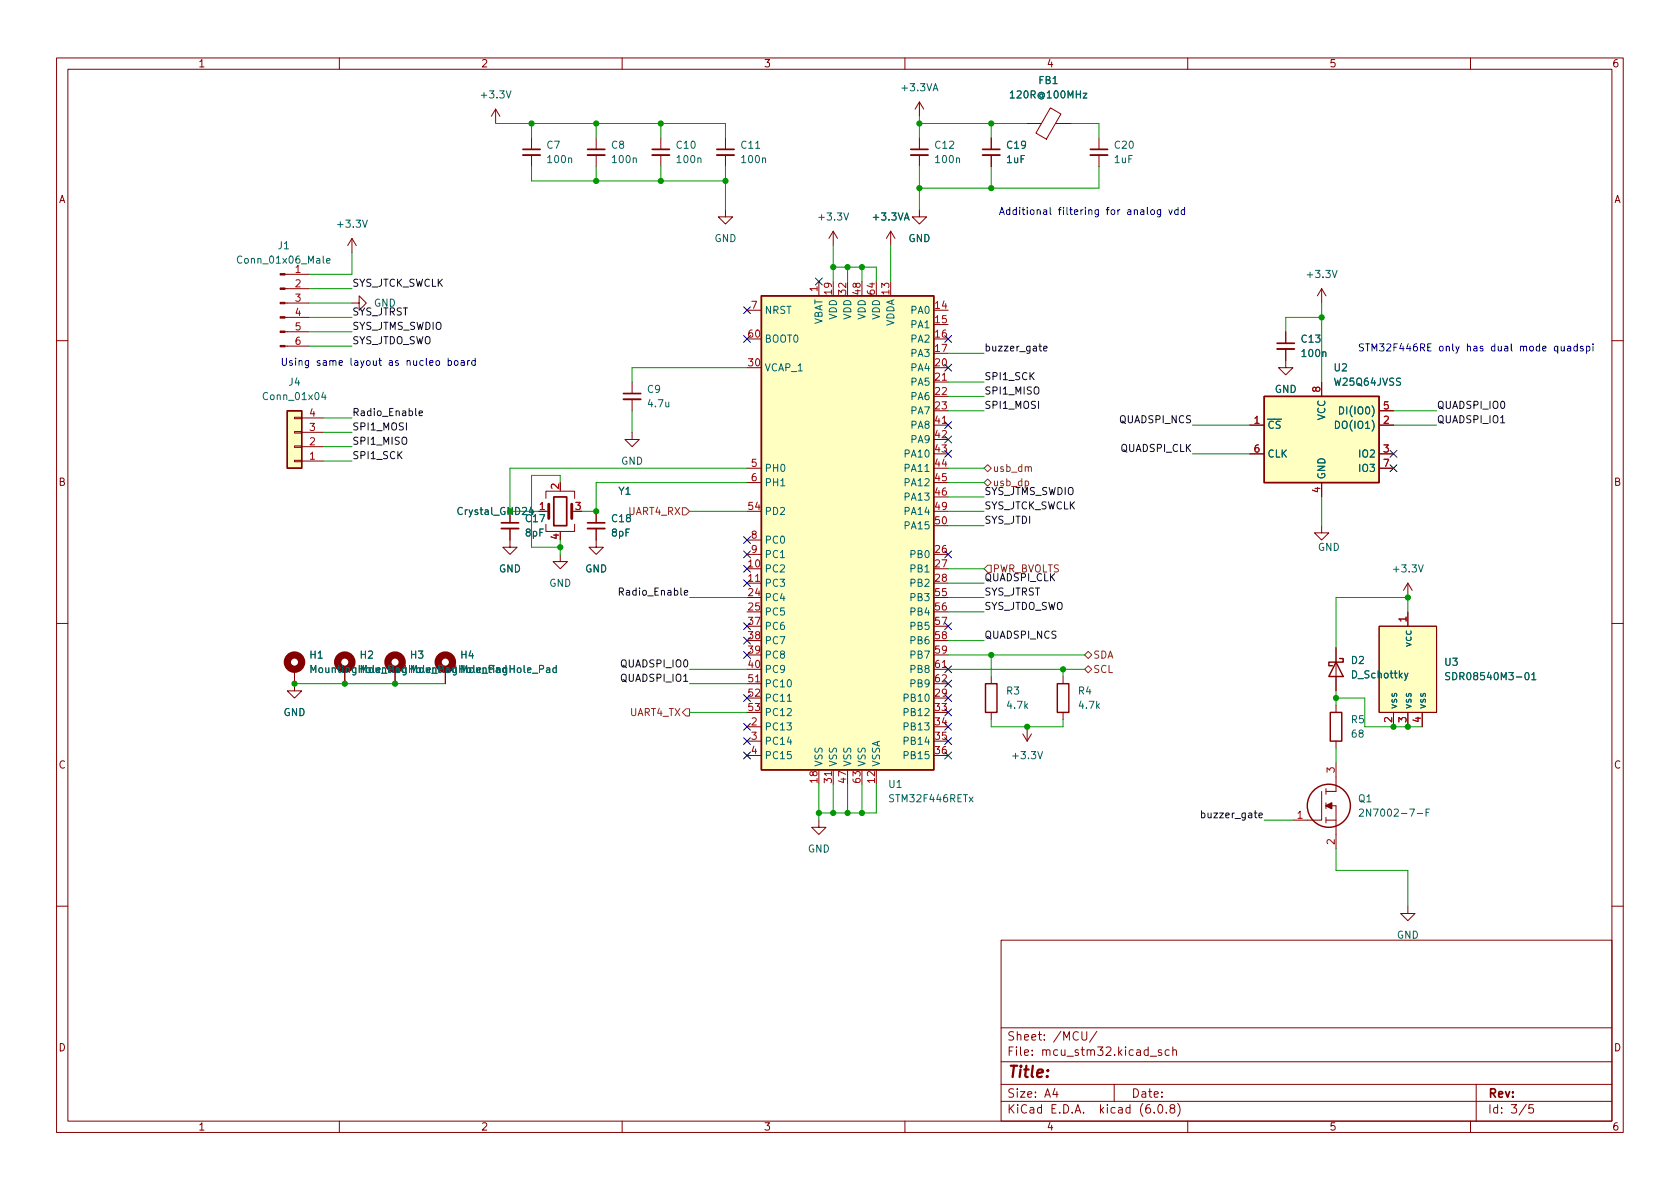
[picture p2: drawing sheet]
<svg xmlns="http://www.w3.org/2000/svg" width="297mm" height="210mm" viewBox="0 0 297 210" stroke-linecap="round" stroke-linejoin="round" font-family="sans-serif">
<g fill="none" stroke="#840000" stroke-width=".18">
<path d="M10 10.2h277v190.1h-277zM12 12.2h273v186.1h-273zM60 10.2v2M87.6 19.3l-.7 1.3M87.6 19.3v2.5M87.6 19.3l.8 1.3M110 10.2v2M160 10.2v2M162.6 18v2.6M162.6 18l-.8 1.3M162.6 18l.7 1.3M185.7 19.1l1.9 1.1-2.6 4.4-1.8-1.1z"/>
<path d="M210 10.2v2M260 10.2v2M94 24.4v2M94 27.4v2.1M105.4 24.4v2M105.4 27.4v2.1M116.8 24.4v2M116.8 27.4v2.1M128.3 37.1v1.2h1.2l-1.2 1.3-1.3-1.3h1.3M128.3 24.4v2M128.3 27.4v2.1M162.6 37.1v1.2h1.2l-1.2 1.3-1.3-1.3h1.3"/>
<path d="M162.6 24.4v2M162.6 27.4v2.1M175.3 24.4v2M175.3 27.4v2.1M181.6 21.8h2.5M186.6 21.8h2.6M194.3 24.4v2M194.3 27.4v2.1M50.4 58.7h4.2M50.4 56.1h4.2M50.4 53.6h4.2M50.4 51h4.2"/>
<path d="M50.4 48.5h4.2M62.2 53.6h1.3v-1.3l1.3 1.3-1.3 1.3v-1.3M62.2 42.2l-.7 1.2M62.2 42.2v2.5M62.2 42.2l.8 1.2M132.1 54.9h2.5M144.8 49.8v2.5M147.3 40.9v2.5M147.3 40.9l-.7 1.3M147.3 40.9l.8 1.3M157.5 40.9l-.8 1.3M157.5 40.9v2.5"/>
<path d="M157.5 40.9l.7 1.3M227.3 58.7v2M233.7 51l-.8 1.3M233.7 51v2.6M233.7 51l.7 1.3M10 60.2h2M50.4 61.2h4.2M52.1 73.8h1.2v.2h-1.2zM52.1 76.3h1.2v.3h-1.2zM52.1 78.9h1.2v.2h-1.2zM53.3 79h3.8M53.3 76.4h3.8"/>
<path d="M53.3 73.9h3.8M111.8 76.4v1.3h1.2l-1.2 1.3-1.3-1.3h1.3M111.8 67.6v2M111.8 70.6v2M165.1 67.6h2.5M165.1 75.2h2.5M221 75.2h2.5M227.3 61.7v3.3h1.3l-1.3 1.3-1.2-1.3h1.2M233.7 67.6v2.5M243.8 75.2h2.6M243.8 72.6h2.6M285 60.2h2"/>
<path d="M52.1 81.4h1.2v.3h-1.2zM53.3 81.5h3.8M90.2 93.5v3.3h1.2l-1.2 1.2-1.3-1.2h1.3M90.2 90.4v2.1M96.5 92.7v1.3h5.1v-1.3M96.5 88.1v-1.2h5.1v1.2M96.5 90.4h.5M99.1 98v1.3h1.2l-1.2 1.3-1.3-1.3h1.3M101.1 90.4h.5M105.4 93.5v3.3h1.3l-1.3 1.2-1.3-1.2h1.3M105.4 90.4v2.1M132.1 82.8h2.5"/>
<path d="M132.1 85.3h2.5M132.1 95.5h2.5M132.1 98h2.5M221 80.3h2.5M233.7 93v1.2h1.2l-1.2 1.3-1.3-1.3h1.3M233.7 85.3v2.6M243.8 82.8h2.6M243.8 80.3h2.6M10 110.2h2M52.1 118.4v3.8h1.2l-1.2 1.2-1.3-1.2h1.3M61 118.4v2.5M69.8 118.4v2.5"/>
<path d="M78.7 118.4v2.5M132.1 103.1h2.5M165.1 118.4h2.5M175.3 119.6v1.3M188 119.6v1.3M236.2 114.5v7.7M243.8 110.7h10.2v15.3h-10.2zM248.9 103.1v2.6M248.9 108.2v2.5M248.9 103.1l-.7 1.3M248.9 103.1l.8 1.3M285 110.2h2"/>
<path d="M132.1 128.5h2.5M132.1 131.1h2.5M132.1 133.6h2.5M132.1 120.9h2.5M147.3 136.1v2.6M175.3 126v1.2M180.8 129.8l.8 1.3M181.6 128.5v2.6M182.4 129.8l-.8 1.3M188 126v1.2M233.7 139.9v5.1h-5.1M234.4 139.4v1.1"/>
<path d="M236.2 124.7v1.3M236.2 131.1v1.2M236.2 134.9v5h-1.8M246.4 126v2.5M248.9 126v2.5M251.5 126v2.5M144.8 145v1.3h1.2l-1.2 1.3-1.3-1.3h1.3M234.4 142.5h1.8v7.6M234.4 142v1M234.4 144.5v1M234.4 145h1.8M10 160.2h2"/>
<path d="M177 166.3h108v32h-108zM248.9 160.3v1.2h1.3l-1.3 1.3-1.3-1.3h1.3M285 160.2h2M60 198.3v2M110 198.3v2M160 198.3v2M177 194.8h108M177 191.8h108M177 187.8h108M177 181.8h108M186.5 192.5l-.4 1h1M186.9 193v1"/>
<path d="M191.3 182.4v1.2l.3 .3h.4l.1-.3v-1.2M193.9 182.4l-1.3 1.9M197 191.8v3M203.4 186.8h1.1M204.1 196.7v.1M204.9 195.4l.2-.1a.81 .81 0 0 1 .6 .7 .81 .81 0 0 1-.3 .8h-.2a.81 .81 0 0 1-.6-.6 .81 .81 0 0 1 .3-.8zM205.4 185.7l-.4-.1-.2 .2 .1 .3 .5 .1v.4h-.6M206.2 196.7v.1M206.7 185.7l-.4-.1-.3 .3v.4l.1 .3h.6M207.1 196l-.2-.3v-.2l.2-.2 .5 .1 .1 .2-.1 .2-.6 .2-.1 .3v.4l.2 .1h.5l.1-.3-.1-.4-.2-.1M207.4 185.8l.2-.2 .3 .1 .1 .9M207.4 185.1v1.5"/>
<path d="M208.2 195.1a1.72 1.72 0 0 1 0 2.3M210 198.3v2M260 198.3v2M261 191.8v6.5M269.9 195.3l-1.3 1.9M271.1 195.3h-.7l-.1 .7 .2-.1 .5 .1 .2 .2-.1 .5-.2 .1-.6-.1"/>
</g>
<g fill="#ffffc2" stroke="#ffffc2" stroke-width=".18">
<path d="M243.8 110.7h10.2v15.3h-10.2z"/>
<path d="M134.6 52.3h30.5v83.8h-30.5z"/>
<path d="M223.5 70.1h20.3v15.2h-20.3z"/>
<path d="M50.8 72.6h2.5v10.2h-2.5z"/>
</g>
<g fill="none" stroke="#006464" stroke-width=".18">
<path d="M178.6 16.4l.4-.3v1.2M178.6 17.3h.8M57.8 46.1l.6-.1-.1-.2-.4-.1-.1 .2v.6h.5M57.2 69.3l-.3 .9h.8M57.5 69.8v.9M236.1 74.5a.64 .64 0 0 1 .8 .6 .64 .64 0 0 1-.8 .7zM236.8 71.9a.64 .64 0 0 1 .8 .7 .64 .64 0 0 1-.8 .6zM93.9 89.7l-.3 .9h.8M94.2 90.1v.9M98.4 118.1h-.4l-.3 .2 .2 .6h.5M98.4 117.7v1.2M248.9 119l-.4 1.2-.2 .1"/>
<path d="M256.3 119l-.5-.1-.1 .2v.3l.5 .3 .1 .3-.2 .2-.5-.1M270.8 119.3l.4-.4v1.3M139.2 124h.7M270.8 120.2h.8M240.4 143.2l.4-.1 .3 .3-.8 .9h.8M252.1 143.7h.5M252.7 143.1h-.6v1.2"/>
</g>
<path d="M92.5 27.4h3M103.9 27.4h3M115.3 27.4h3.1M126.7 27.4h3.1M161 27.4h3.1M173.7 27.4h3.1M192.8 27.4h3M110.2 70.6h3.1M225.8 61.7h3.1M88.6 93.5h3.1M103.9 93.5h3" fill="none" stroke="#840000" stroke-width=".33"/>
<path d="M92.5 26.4h3M103.9 26.4h3M115.3 26.4h3.1M126.7 26.4h3.1M161 26.4h3.1M173.7 26.4h3.1M192.8 26.4h3M110.2 69.6h3.1M225.8 60.7h3.1M88.6 92.5h3.1M97.9 87.9h2.3v5.1h-2.3zM103.9 92.5h3" fill="none" stroke="#840000" stroke-width=".3"/>
<g fill="none" stroke="#840000" stroke-width=".25">
<path d="M134.6 52.3h30.5v83.8h-30.5zM50.8 72.6h2.5v10.2h-2.5zM223.5 70.1h20.3v15.2h-20.3zM236.2 117.1l1.3 2.5h-2.6zM236.9 116.5h.6v.6h-2.6v.6h.7M174.2 120.9h2.1v5.1h-2.1zM186.9 120.9h2.1v5.1h-2.1zM235.2 126h2v5.1h-2z"/>
<circle cx="234.9" cy="142.5" r="3.8"/>
</g>
<path d="M234.4 142.5l1.1-.5v1z" fill="#840000" stroke="#840000" stroke-width=".25"/>
<g fill="#840000" stroke="#840000" stroke-width=".18">
<path d="M49.5 61.1h.9v.2h-.9z"/>
<path d="M49.5 58.5h.9v.3h-.9z"/>
<path d="M49.5 56h.9v.3h-.9z"/>
<path d="M49.5 53.5h.9v.2h-.9z"/>
<path d="M49.5 50.9h.9v.3h-.9z"/>
<path d="M49.5 48.4h.9v.2h-.9z"/>
</g>
<path d="M97 89.1v2.6M101.1 89.1v2.6" fill="none" stroke="#840000" stroke-width=".51"/>
<g fill="none" stroke="#840000" stroke-width="1.3">
<circle cx="52.1" cy="117.1" r="1.27"/>
<circle cx="61" cy="117.1" r="1.27"/>
<circle cx="69.8" cy="117.1" r="1.27"/>
<circle cx="78.7" cy="117.1" r="1.27"/>
</g>
<path d="M120.6 89.8h.7l.6 .6-.6 .7h-.7zM174 82.8l.6-.6 .7 .6-.7 .6zM174 85.3l.6-.6 .7 .6-.7 .7zM174.6 99.9h.7v1.3h-.7l-.6-.6zM181.3 85.1h.3l.3 .2-.1 .6h-.5M181.8 82.7l.2-.2 .3 .1 .1 .8M191.8 115.8l.6-.6 .6 .6-.6 .7zM191.8 118.4l.6-.7 .6 .7-.6 .6zM120.6 126l.7-.7h.6v1.3h-.6z" fill="none" stroke="#725600" stroke-width=".18"/>
<path d="M74.1 73.1l.6-.1-.1-.3h-.3l-.2 .1 .1 .6h.4M184.5 61.6l.6-.1v-.2l-.4-.1-.2 .2 .1 .6h.5M109.5 104.6h.6l.1-.2v-.3l-.7-.1v1.2M212.4 143.8h.4l.2 .2-.1 .6h-.5M212.4 143.3v1.3" fill="none" stroke="#0f0f0f" stroke-width=".18"/>
<g fill="none" stroke="#0000c2" stroke-width=".18">
<path d="M202.9 36.7v1.1l.1 .1M203.6 37.2l.3-.1 .2 .2v.4l-.2 .2h-.3l-.1-.2zM205.2 37.1v1l-.2 .3-.3-.1M205.2 37.2l-.4-.1-.2 .2 .1 .6h.5M206.7 37.1l.3 .8 .3-.8M208.3 37.2l-.4-.1-.2 .2 .1 .6h.5M208.3 36.7v1.2M209.4 37.2l-.3-.1-.3 .2 .2 .6h.4M209.4 36.7v1.2M77.2 63.8h.3l.2 .2v.4l-.2 .2-.3-.1-.1-.1zM79.2 63.8h.4l.2 .2-.1 .5h-.5M79.2 63.3v1.3"/>
<path d="M80.4 63.8h.4l.2 .2v.4l-.2 .2-.4-.1-.1-.1zM81.5 63.8h.5l.1 .8M82.1 64.1h-.4l-.2 .2 .2 .3 .4-.1M82.7 63.8v.8M83 63.8l-.3 .2M84 63.8h-.3l-.3 .2 .1 .5h.5M84 63.3v1.3M275.4 61.3l-.3-.1-.3 .3 .1 .5h.5M275.4 61.2v1.3M276 61.2l.1 .8 .3 .1 .2-.2M276.6 61.2v.9M277.2 61.3h.5v.8"/>
<path d="M277.7 61.5l-.4 .1-.2 .2 .2 .3 .4-.1M278.9 61.3l-.4-.1-.2 .3 .1 .5h.5M278.9 60.8v1.3M279.9 61.3l-.3-.1-.2 .2 .1 .2 .4 .1v.3h-.5M280.5 61.3l.4-.1 .2 .3-.1 .5h-.5M280.5 61.2v1.3M281.7 60.8v.1M281.7 61.2v.9"/>
</g>
<g fill="none" stroke="#009600" stroke-width=".18">
<path d="M87.6 21.8h40.7v2.6M94 21.8v2.6M94 29.5v2.5h34.3M105.4 21.8v2.6M105.4 29.5v2.5M116.8 21.8v2.6M116.8 29.5v2.5M128.3 29.5v7.6M162.6 20.6v3.8M162.6 29.5v7.6M162.6 21.8h19M175.3 21.8v2.6"/>
<path d="M175.3 29.5v3.8M189.2 21.8h5.1v2.6M194.3 29.5v3.8h-31.7M54.6 58.7h7.6M54.6 53.6h7.6M54.6 56.1h7.6M54.6 51h7.6M62.2 44.7v3.8h-7.6M147.3 47.2h7.6v2.6M147.3 43.4v6.4M149.9 47.2v2.6M152.4 47.2v2.6"/>
<path d="M157.5 43.4v6.4M233.7 56.1h-6.4v2.6M233.7 53.6v14M54.6 61.2h7.6M57.1 79h5.1M57.1 76.4h5.1M57.1 73.9h5.1M111.8 72.6v3.8M132.1 65h-20.3v2.6M167.6 70.1h6.4M167.6 72.6h6.4M167.6 62.5h6.4"/>
<path d="M167.6 67.6h6.4M210.8 75.2h10.2M246.4 72.6h7.6M246.4 75.2h7.6M57.1 81.5h5.1M99.1 85.3v-1.2h-5.1v12.7h5.1M99.1 95.5v2.5M121.9 90.4h10.2M132.1 85.3h-26.7v5.1h-2.5M132.1 82.8h-41.9v7.6h5M167.6 90.4h6.4M167.6 82.8h6.4"/>
<path d="M167.6 85.3h6.4M167.6 93h6.4M167.6 87.9h6.4M210.8 80.3h10.2M233.7 87.9v5.1M121.9 118.4h10.2M121.9 105.7h10.2M167.6 118.4h24.2M167.6 115.8h24.2M167.6 105.7h6.4M167.6 103.1h6.4M167.6 100.6h6.4"/>
<path d="M167.6 108.2h6.4M167.6 113.3h6.4M175.3 115.8v3.8M188 118.4v1.2M248.9 108.2v-2.5h-12.7v8.8M52.1 120.9h26.6M121.9 120.9h10.2M121.9 126h10.2M144.8 138.7v6.3M147.3 138.7v5.1M149.9 138.7v5.1M152.4 138.7v5.1"/>
<path d="M154.9 138.7v5.1h-10.1M175.3 127.2v1.3h12.7v-1.3M236.2 123.4h5.1v5.1h10.2M236.2 122.2v2.5M236.2 132.3v2.6M223.5 145h5.1M236.2 150.1v3.8h12.7v6.4"/>
</g>
<g fill="none" stroke="#000084" stroke-width=".18">
<path d="M131.5 59.3l1.2 1.2M131.5 54.2l1.2 1.3M132.7 59.3l-1.2 1.2M132.7 54.2l-1.2 1.3M144.2 49.2l1.2 1.2M145.4 49.2l-1.2 1.2M167 59.3l1.2 1.2M168.2 59.3l-1.2 1.2M167 74.6l1.2 1.2M167 77.1l1.2 1.2M167 79.6l1.2 1.3M167 64.4l1.2 1.2"/>
<path d="M168.2 64.4l-1.2 1.2M168.2 77.1l-1.2 1.2M168.2 79.6l-1.2 1.3M168.2 74.6l-1.2 1.2M245.8 79.6l1.2 1.3M247 79.6l-1.2 1.3M131.5 100l1.2 1.2M131.5 94.9l1.2 1.2M131.5 97.4l1.2 1.2M132.7 100l-1.2 1.2M132.7 94.9l-1.2 1.2M132.7 97.4l-1.2 1.2"/>
<path d="M167 97.4l1.2 1.2M168.2 97.4l-1.2 1.2M245.8 82.2l1.2 1.2M247 82.2l-1.2 1.2M131.5 102.5l1.2 1.2M131.5 110.1l1.2 1.2M131.5 112.7l1.2 1.2M131.5 115.2l1.2 1.2M132.7 102.5l-1.2 1.2M132.7 110.1l-1.2 1.2M132.7 112.7l-1.2 1.2M132.7 115.2l-1.2 1.2"/>
<path d="M167 117.7l1.2 1.3M167 110.1l1.2 1.2M168.2 117.7l-1.2 1.3M168.2 110.1l-1.2 1.2M131.5 122.8l1.2 1.2M131.5 127.9l1.2 1.2M131.5 130.4l1.2 1.3M131.5 133l1.2 1.2M132.7 122.8l-1.2 1.2M132.7 127.9l-1.2 1.2M132.7 130.4l-1.2 1.3M132.7 133l-1.2 1.2"/>
<path d="M167 130.4l1.2 1.3M167 133l1.2 1.2M167 120.3l1.2 1.2M167 122.8l1.2 1.2M167 125.4l1.2 1.2M167 127.9l1.2 1.2M168.2 130.4l-1.2 1.3M168.2 133l-1.2 1.2M168.2 120.3l-1.2 1.2M168.2 122.8l-1.2 1.2M168.2 125.4l-1.2 1.2M168.2 127.9l-1.2 1.2"/>
</g>
<g fill="#009600" stroke="#009600" stroke-width=".18">
<circle cx="152.4" cy="143.8" r=".46"/>
<circle cx="181.6" cy="128.5" r=".46"/>
<circle cx="188" cy="118.4" r=".46"/>
<circle cx="147.3" cy="143.8" r=".46"/>
<circle cx="144.8" cy="143.8" r=".46"/>
<circle cx="52.1" cy="120.9" r=".46"/>
<circle cx="61" cy="120.9" r=".46"/>
<circle cx="69.8" cy="120.9" r=".46"/>
<circle cx="149.9" cy="143.8" r=".46"/>
<circle cx="105.4" cy="32" r=".46"/>
<circle cx="128.3" cy="32" r=".46"/>
<circle cx="152.4" cy="47.2" r=".46"/>
<circle cx="147.3" cy="47.2" r=".46"/>
<circle cx="116.8" cy="21.8" r=".46"/>
<circle cx="116.8" cy="32" r=".46"/>
<circle cx="149.9" cy="47.2" r=".46"/>
<circle cx="162.6" cy="21.8" r=".46"/>
<circle cx="105.4" cy="21.8" r=".46"/>
<circle cx="94" cy="21.8" r=".46"/>
<circle cx="175.3" cy="115.8" r=".46"/>
<circle cx="175.3" cy="21.8" r=".46"/>
<circle cx="162.6" cy="33.3" r=".46"/>
<circle cx="175.3" cy="33.3" r=".46"/>
<circle cx="233.7" cy="56.1" r=".46"/>
<circle cx="248.9" cy="105.7" r=".46"/>
<circle cx="246.4" cy="128.5" r=".46"/>
<circle cx="248.9" cy="128.5" r=".46"/>
<circle cx="236.2" cy="123.4" r=".46"/>
<circle cx="99.1" cy="96.8" r=".46"/>
<circle cx="105.4" cy="90.4" r=".46"/>
</g>
<text font-size="2.8" fill="#840000" x="178" y="190.6">Title:</text>
<g font-size="2.1" fill="#840000">
<text x="178" y="184">Sheet: /MCU/</text>
<text x="178" y="186.7">File: mcu_stm32.kicad_sch</text>
<text x="178" y="196.9">KiCad E.D.A. kicad (6.0.8)</text>
<text x="178" y="194.1">Size: A4</text>
<text x="200" y="194.1">Date:</text>
<text x="263" y="194.1">Rev:</text>
<text x="263" y="196.9">Id: 3/5</text>
</g>
<g font-size="1.8" fill="#840000">
<text x="35" y="11.9">1</text>
<text x="85" y="11.9">2</text>
<text x="135" y="11.9">3</text>
<text x="185" y="11.9">4</text>
<text x="235" y="11.9">5</text>
<text x="285" y="11.9">6</text>
<text x="10.3" y="35.9">A</text>
<text x="285.3" y="35.9">A</text>
<text x="10.3" y="85.9">B</text>
<text x="285.3" y="85.9">B</text>
<text x="10.3" y="135.9">C</text>
<text x="285.3" y="135.9">C</text>
<text x="10.3" y="185.9">D</text>
<text x="285.3" y="185.9">D</text>
<text x="35" y="199.9">1</text>
<text x="85" y="199.9">2</text>
<text x="135" y="199.9">3</text>
<text x="185" y="199.9">4</text>
<text x="235" y="199.9">5</text>
<text x="285" y="199.9">6</text>
</g>
<g font-size="1.8" fill="#006464">
<text x="85.3" y="17.4">+3.3V</text>
<text x="159.6" y="16.1">+3.3VA</text>
<text x="179.1" y="17.4">120R@100MHz</text>
<text x="183.7" y="14.9">FB1</text>
<text x="96.7" y="26.3">C7</text>
<text x="97" y="28.8">100n</text>
<text x="108.1" y="26.3">C8</text>
<text x="108.4" y="28.8">100n</text>
<text x="119.7" y="26.3">C10</text>
<text x="119.8" y="28.8">100n</text>
<text x="131.1" y="26.3">C11</text>
<text x="131.3" y="28.8">100n</text>
<text x="165.4" y="26.3">C12</text>
<text x="165.6" y="28.8">100n</text>
<text x="178" y="28.8">1uF</text>
<text x="178.1" y="26.3">C19</text>
<text x="197.1" y="28.8">1uF</text>
<text x="197.2" y="26.3">C20</text>
<text x="59.9" y="40.3">+3.3V</text>
<text x="145" y="39">+3.3V</text>
<text x="154.5" y="39">+3.3VA</text>
<text x="42.5" y="46.6">Conn_01x06_Male</text>
<text x="49.2" y="44.1">J1</text>
<text x="126.3" y="42.8">GND</text>
<text x="160.6" y="42.8">GND</text>
<text x="231.3" y="49.1">+3.3V</text>
<text x="135.1" y="55.5">NRST</text>
<text x="145.4" y="57.6" transform="rotate(-90 145.4 57.6)">VBAT</text>
<text x="148" y="56.6" transform="rotate(-90 148 56.6)">VDD</text>
<text x="150.5" y="56.6" transform="rotate(-90 150.5 56.6)">VDD</text>
<text x="153" y="56.6" transform="rotate(-90 153 56.6)">VDD</text>
<text x="155.6" y="56.6" transform="rotate(-90 155.6 56.6)">VDD</text>
<text x="158.1" y="57.8" transform="rotate(-90 158.1 57.8)">VDDA</text>
<text x="161.2" y="55.5">PA0</text>
<text x="161.2" y="58">PA1</text>
<text x="135.1" y="65.7">VCAP_1</text>
<text x="135.1" y="60.6">BOOT0</text>
<text x="161.2" y="60.6">PA2</text>
<text x="161.2" y="63.1">PA3</text>
<text x="161.2" y="65.7">PA4</text>
<text x="230.2" y="60.6">C13</text>
<text x="230.3" y="63.1">100n</text>
<text x="235.9" y="65.7">U2</text>
<text x="46.9" y="70.7">Conn_01x04</text>
<text x="51.1" y="68.2">J4</text>
<text x="114.5" y="69.5">C9</text>
<text x="161.2" y="68.2">PA5</text>
<text x="161.2" y="70.7">PA6</text>
<text x="225.4" y="69.5">GND</text>
<text x="236.1" y="68.2">W25Q64JVSS</text>
<text x="114.7" y="72">4.7u</text>
<text x="161.2" y="73.3">PA7</text>
<text x="161.2" y="75.8">PA8</text>
<text x="224" y="75.8">~{CS}</text>
<text x="234.3" y="74.3" transform="rotate(-90 234.3 74.3)">VCC</text>
<text x="236.6" y="75.8">DO(IO1)</text>
<text x="237.5" y="73.3">DI(IO0)</text>
<text x="109.8" y="82.2">GND</text>
<text x="135.1" y="83.4">PH0</text>
<text x="160.2" y="80.9">PA10</text>
<text x="160.2" y="83.4">PA11</text>
<text x="161.2" y="78.4">PA9</text>
<text x="224" y="80.9">CLK</text>
<text x="240.5" y="80.9">IO2</text>
<text x="240.5" y="83.4">IO3</text>
<text x="109.4" y="87.5">Y1</text>
<text x="135.1" y="86">PH1</text>
<text x="160.2" y="86">PA12</text>
<text x="160.2" y="88.5">PA13</text>
<text x="234.3" y="84.8" transform="rotate(-90 234.3 84.8)">GND</text>
<text x="92.9" y="94.9">8pF</text>
<text x="93" y="92.3">C17</text>
<text x="108.2" y="94.9">8pF</text>
<text x="108.3" y="92.3">C18</text>
<text x="135.1" y="91.1">PD2</text>
<text x="160.2" y="91.1">PA14</text>
<text x="160.2" y="93.6">PA15</text>
<text x="88.2" y="101.2">GND</text>
<text x="103.4" y="101.2">GND</text>
<text x="135.1" y="101.2">PC2</text>
<text x="135.1" y="96.1">PC0</text>
<text x="135.1" y="98.7">PC1</text>
<text x="161.2" y="98.7">PB0</text>
<text x="161.2" y="101.2">PB1</text>
<text x="233" y="97.4">GND</text>
<text x="246.6" y="101.2">+3.3V</text>
<text x="97.1" y="103.8">GND</text>
<text x="135.1" y="103.8">PC3</text>
<text x="135.1" y="106.3">PC4</text>
<text x="161.2" y="103.8">PB2</text>
<text x="161.2" y="106.3">PB3</text>
<text x="135.1" y="108.8">PC5</text>
<text x="135.1" y="111.4">PC6</text>
<text x="135.1" y="113.9">PC7</text>
<text x="161.2" y="108.8">PB4</text>
<text x="161.2" y="111.4">PB5</text>
<text x="161.2" y="113.9">PB6</text>
<text x="54.8" y="116.5">H1</text>
<text x="55.3" y="119">MountingHole_Pad</text>
<text x="63.7" y="116.5">H2</text>
<text x="64.2" y="119">MountingHole_Pad</text>
<text x="72.6" y="116.5">H3</text>
<text x="73.1" y="119">MountingHole_Pad</text>
<text x="81.5" y="116.5">H4</text>
<text x="82" y="119">MountingHole_Pad</text>
<text x="135.1" y="116.5">PC8</text>
<text x="135.1" y="119">PC9</text>
<text x="161.2" y="116.5">PB7</text>
<text x="161.2" y="119">PB8</text>
<text x="238.9" y="117.4">D2</text>
<text x="239.1" y="119.9">D_Schottky</text>
<text x="249.6" y="114.2" transform="rotate(-90 249.6 114.2)">vcc</text>
<text x="255.5" y="117.7">U3</text>
<text x="135.1" y="121.5">PC10</text>
<text x="135.1" y="124.1">PC11</text>
<text x="160.2" y="124.1">PB10</text>
<text x="161.2" y="121.5">PB9</text>
<text x="178" y="122.8">R3</text>
<text x="178.2" y="125.3">4.7k</text>
<text x="190.7" y="122.8">R4</text>
<text x="190.9" y="125.3">4.7k</text>
<text x="247" y="125.5" transform="rotate(-90 247 125.5)">vss</text>
<text x="249.6" y="125.5" transform="rotate(-90 249.6 125.5)">vss</text>
<text x="252.1" y="125.5" transform="rotate(-90 252.1 125.5)">vss</text>
<text x="256.7" y="120.3">SDR08540M3-01</text>
<text x="50.1" y="126.6">GND</text>
<text x="135.1" y="129.2">PC13</text>
<text x="135.1" y="131.7">PC14</text>
<text x="135.1" y="126.6">PC12</text>
<text x="160.2" y="126.6">PB12</text>
<text x="160.2" y="129.2">PB13</text>
<text x="160.2" y="131.7">PB14</text>
<text x="238.9" y="127.9">R5</text>
<text x="239.1" y="130.4">68</text>
<text x="135.1" y="134.2">PC15</text>
<text x="145.4" y="135.6" transform="rotate(-90 145.4 135.6)">VSS</text>
<text x="148" y="135.6" transform="rotate(-90 148 135.6)">VSS</text>
<text x="150.5" y="135.6" transform="rotate(-90 150.5 135.6)">VSS</text>
<text x="153" y="135.6" transform="rotate(-90 153 135.6)">VSS</text>
<text x="155.6" y="135.6" transform="rotate(-90 155.6 135.6)">VSSA</text>
<text x="160.2" y="134.2">PB15</text>
<text x="179.3" y="134.2">+3.3V</text>
<text x="157.2" y="139.3">U1</text>
<text x="157.5" y="141.9">STM32F446RETx</text>
<text x="240.2" y="141.9">Q1</text>
<text x="241.8" y="144.4">2N7002-7-F</text>
<text x="142.8" y="150.7">GND</text>
<text x="247" y="166">GND</text>
</g>
<g font-size="1.8" fill="#0000c2">
<text x="176.5" y="38">Additional filtering for analog vdd</text>
<text x="49.5" y="64.7">Using same layout as nucleo board</text>
<text x="240" y="62.1">STM32F446RE only has dual mode quadspi</text>
</g>
<g font-size="1.8" fill="#a90000">
<text x="52.2" y="48.3">1</text>
<text x="52.2" y="50.8">2</text>
<text x="52.2" y="53.3">3</text>
<text x="144.5" y="51.5" transform="rotate(-90 144.5 51.5)">1</text>
<text x="147.1" y="52" transform="rotate(-90 147.1 52)">19</text>
<text x="149.6" y="52" transform="rotate(-90 149.6 52)">32</text>
<text x="152.1" y="52" transform="rotate(-90 152.1 52)">48</text>
<text x="154.7" y="52" transform="rotate(-90 154.7 52)">64</text>
<text x="157.2" y="52" transform="rotate(-90 157.2 52)">13</text>
<text x="52.2" y="55.9">4</text>
<text x="52.2" y="58.4">5</text>
<text x="132.4" y="59.7">60</text>
<text x="132.9" y="54.6">7</text>
<text x="165.4" y="54.6">14</text>
<text x="165.4" y="57.1">15</text>
<text x="165.4" y="59.7">16</text>
<text x="52.2" y="61">6</text>
<text x="132.4" y="64.8">30</text>
<text x="165.4" y="62.2">17</text>
<text x="165.4" y="64.8">20</text>
<text x="165.4" y="67.3">21</text>
<text x="165.4" y="69.8">22</text>
<text x="233.4" y="69.3" transform="rotate(-90 233.4 69.3)">8</text>
<text x="54.8" y="76.2">3</text>
<text x="54.8" y="73.7">4</text>
<text x="165.4" y="72.4">23</text>
<text x="165.4" y="74.9">41</text>
<text x="165.4" y="77.5">42</text>
<text x="221.8" y="74.9">1</text>
<text x="244.6" y="74.9">2</text>
<text x="244.6" y="72.4">5</text>
<text x="54.8" y="81.3">1</text>
<text x="54.8" y="78.7">2</text>
<text x="132.9" y="82.5">5</text>
<text x="165.4" y="80">43</text>
<text x="165.4" y="82.5">44</text>
<text x="221.8" y="80">6</text>
<text x="244.6" y="80">3</text>
<text x="244.6" y="82.5">7</text>
<text x="98.8" y="86.5" transform="rotate(-90 98.8 86.5)">2</text>
<text x="132.9" y="85.1">6</text>
<text x="165.4" y="85.1">45</text>
<text x="165.4" y="87.6">46</text>
<text x="233.4" y="87.1" transform="rotate(-90 233.4 87.1)">4</text>
<text x="95.4" y="90.2">1</text>
<text x="98.8" y="95.4" transform="rotate(-90 98.8 95.4)">4</text>
<text x="101.7" y="90.2">3</text>
<text x="132.4" y="90.2">54</text>
<text x="132.9" y="95.2">8</text>
<text x="165.4" y="90.2">49</text>
<text x="165.4" y="92.7">50</text>
<text x="132.4" y="100.3">10</text>
<text x="132.9" y="97.8">9</text>
<text x="165.4" y="97.8">26</text>
<text x="165.4" y="100.3">27</text>
<text x="132.4" y="102.9">11</text>
<text x="132.4" y="105.4">24</text>
<text x="132.4" y="107.9">25</text>
<text x="165.4" y="102.9">28</text>
<text x="165.4" y="105.4">55</text>
<text x="165.4" y="107.9">56</text>
<text x="132.4" y="110.5">37</text>
<text x="132.4" y="113">38</text>
<text x="165.4" y="110.5">57</text>
<text x="165.4" y="113">58</text>
<text x="248.7" y="110" transform="rotate(-90 248.7 110)">1</text>
<text x="132.4" y="115.6">39</text>
<text x="132.4" y="118.1">40</text>
<text x="165.4" y="115.6">59</text>
<text x="165.4" y="118.1">61</text>
<text x="132.4" y="120.6">51</text>
<text x="132.4" y="123.2">52</text>
<text x="132.4" y="125.7">53</text>
<text x="165.4" y="123.2">29</text>
<text x="165.4" y="125.7">33</text>
<text x="165.4" y="120.6">62</text>
<text x="132.9" y="128.3">2</text>
<text x="132.9" y="130.8">3</text>
<text x="165.4" y="128.3">34</text>
<text x="165.4" y="130.8">35</text>
<text x="246.1" y="127.7" transform="rotate(-90 246.1 127.7)">2</text>
<text x="248.7" y="127.7" transform="rotate(-90 248.7 127.7)">3</text>
<text x="251.2" y="127.7" transform="rotate(-90 251.2 127.7)">4</text>
<text x="132.9" y="133.3">4</text>
<text x="165.4" y="133.3">36</text>
<text x="236" y="136.6" transform="rotate(-90 236 136.6)">3</text>
<text x="144.5" y="138.4" transform="rotate(-90 144.5 138.4)">18</text>
<text x="147.1" y="138.4" transform="rotate(-90 147.1 138.4)">31</text>
<text x="149.6" y="138.4" transform="rotate(-90 149.6 138.4)">47</text>
<text x="152.1" y="138.4" transform="rotate(-90 152.1 138.4)">63</text>
<text x="154.7" y="138.4" transform="rotate(-90 154.7 138.4)">12</text>
<text x="229.4" y="144.8">1</text>
<text x="236" y="149.3" transform="rotate(-90 236 149.3)">2</text>
</g>
<g font-size="1.8" fill="#0f0f0f">
<text x="62.2" y="50.7">SYS_JTCK_SWCLK</text>
<text x="62.2" y="55.8">SYS_JTRST</text>
<text x="62.2" y="58.3">SYS_JTMS_SWDIO</text>
<text x="66.1" y="54.2">GND</text>
<text x="62.2" y="60.9">SYS_JTDO_SWO</text>
<text x="174" y="62.1">buzzer_gate</text>
<text x="174" y="67.2">SPI1_SCK</text>
<text x="174" y="69.7">SPI1_MISO</text>
<text x="62.2" y="76.1">SPI1_MOSI</text>
<text x="62.2" y="73.6">Radio_Enable</text>
<text x="174" y="72.3">SPI1_MOSI</text>
<text x="198" y="74.8">QUADSPI_NCS</text>
<text x="254" y="72.3">QUADSPI_IO0</text>
<text x="254" y="74.8">QUADSPI_IO1</text>
<text x="62.2" y="78.6">SPI1_MISO</text>
<text x="62.2" y="81.2">SPI1_SCK</text>
<text x="198.1" y="79.9">QUADSPI_CLK</text>
<text x="174" y="87.5">SYS_JTMS_SWDIO</text>
<text x="175.5" y="86">usb_dp</text>
<text x="174" y="90.1">SYS_JTCK_SWCLK</text>
<text x="174" y="92.6">SYS_JTDI</text>
<text x="110.2" y="105.3">Radio_Enable</text>
<text x="174" y="105.3">SYS_JTRST</text>
<text x="174" y="102.8">QUADSPI_CLK</text>
<text x="174" y="107.8">SYS_JTDO_SWO</text>
<text x="174" y="112.9">QUADSPI_NCS</text>
<text x="110" y="118">QUADSPI_IO0</text>
<text x="110" y="120.5">QUADSPI_IO1</text>
<text x="213.3" y="144.7">buzzer_gate</text>
</g>
<g font-size="1.8" fill="#725600">
<text x="175.5" y="83.4">usb_dm</text>
<text x="111.1" y="91.1">UART4_RX</text>
<text x="175.5" y="101.2">PWR_BVOLTS</text>
<text x="193.2" y="116.5">SDA</text>
<text x="193.2" y="119">SCL</text>
<text x="111.3" y="126.6">UART4_TX</text>
</g>
<text font-size="1.8" fill="#009600" x="81.2" y="91.1">Crystal_GND24</text>
</svg>
